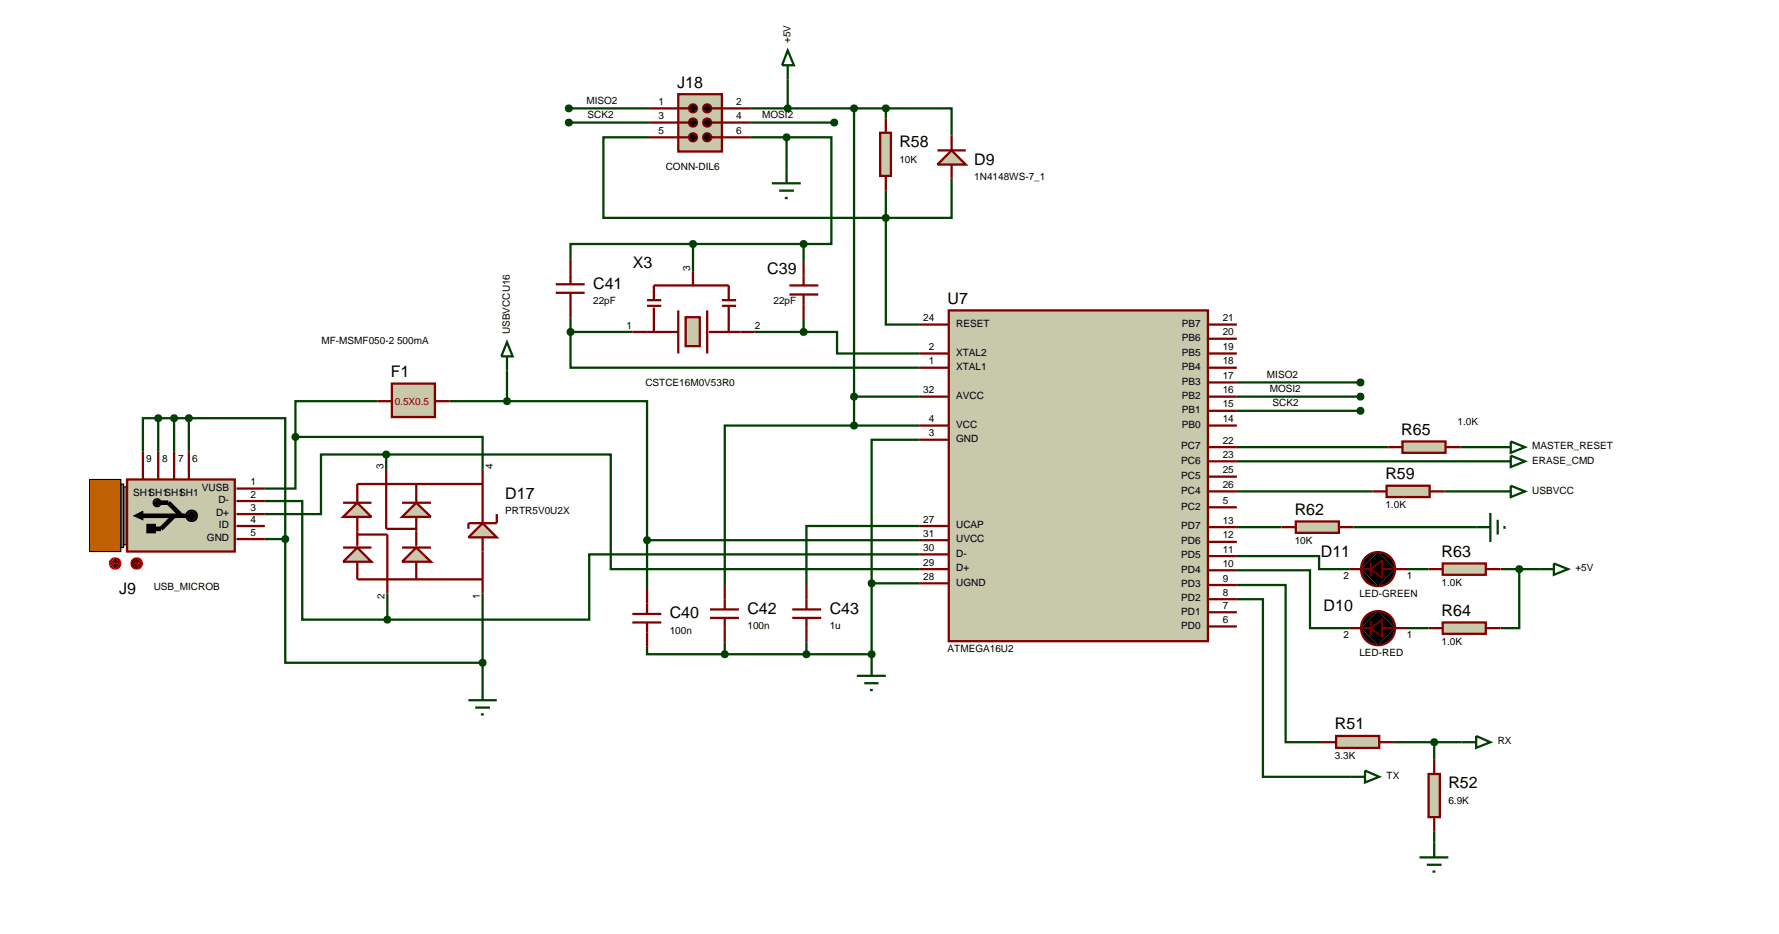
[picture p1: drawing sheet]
<svg xmlns="http://www.w3.org/2000/svg" width="314mm" height="165mm" viewBox="0 0 314 165" stroke-linecap="round" stroke-linejoin="round" font-family="sans-serif">
<g fill="none" stroke="#004000" stroke-width=".4">
<path d="M100.3 19.1h14.3M132.3 19.1h23.9M138.9 14v5.1M150.6 19.1v55.9M156.2 19.1h11.6v4.8M156.2 19.1v1.8M100.3 21.6h14.3M114.6 24.2h-8.2v14.2h49.8M132.3 21.6h14.8M132.3 24.2h6.4M138.7 24.2h7.9v18.8h-4.9M138.7 24.2v5.6"/>
<path d="M156.2 38.4v18.8h6M156.2 33.6v4.8M167.8 31.5v6.9h-11.6M100.6 58.5v6.3h61.6M100.6 55.9v2.6M100.6 58.5h10.9M122.2 43h-21.6v2.8M122.2 43h19.5M122.2 43v4.8M133.1 58.5h8.6M141.7 58.5h5.9v3.8h14.6M141.7 43v3"/>
<path d="M141.7 56.2v2.3M27.9 73.7h-2.7v5.9M27.9 73.7v5.9M27.9 73.7h5.4M30.7 73.7v5.9M33.3 73.7h17v21.3M33.3 73.7v5.9M52.1 77v9.1h-5.4M52.1 77h33v5.8M66.6 70.7h-14.5v6.3M79.3 70.7h10.1M89.4 70.7h24.7v24.5"/>
<path d="M89.4 65.3v5.4M150.6 75h-22.8v28.1M150.6 69.9h11.6M150.6 75h11.6M162.2 77.5h-8.5v25.3M218.1 69.9h21.8M218.1 67.4h21.8M218.1 72.4h21.8M218.1 78.8h26.7M257.5 78.8h6.3M46.7 88.3h6.6v20.9h15M46.7 95h3.6"/>
<path d="M50.3 95v21.8h34.8M68.1 80.1h-11.5v10.5h-9.9M68.1 80.1h39.6v20.2h54.5M68.1 80.1v2.7M114.1 95.2h48.1M114.1 95.2v8.6M162.2 92.7h-20v10.4M162.2 97.7h-58.3v11.5h-35.6M218.1 98h14.5v2.3h5.3M218.1 86.6h23.9M218.1 92.9h7.9M218.1 81.3h45.7"/>
<path d="M238.7 92.9h21.6M254.7 86.6h9.1M68.3 104.6v4.6M85.1 104.6v16.3M114.1 114v1.3h13.7M127.8 115.3h25.9M127.8 113.2v2.1M142.2 113.2v2.1M153.7 102.8h8.5M153.7 102.8v13.7M218.1 100.5h12.9v10.2h6.9M218.1 103.1h8.6v27.7h6.4"/>
<path d="M218.1 105.6h4.6v31.3h15.5M248.1 110.7h3.8M248.1 100.3h3.8M264.6 100.3h6.8M267.9 100.3v10.4h-3.3M245.8 130.8h11.9M252.9 130.8v3M252.9 146.5v2"/>
</g>
<path d="M167.3 54.7h45.7v58.3h-45.7z" fill="#c8c8aa" stroke="#800000" stroke-width=".4"/>
<g fill="none" stroke="#800000" stroke-width=".4">
<path d="M162.2 57.2h5.1M213 57.2h5.1M213 59.7h5.1M162.2 64.8h5.1M162.2 62.3h5.1M162.2 69.9h5.1M162.2 75h5.1M162.2 77.5h5.1M213 64.8h5.1M213 62.3h5.1M213 78.8h5.1M213 67.4h5.1"/>
<path d="M213 69.9h5.1M213 72.4h5.1M213 75h5.1M162.2 92.7h5.1M162.2 95.2h5.1M162.2 97.7h5.1M213 81.3h5.1M213 92.9h5.1M213 95.5h5.1M213 98h5.1M213 84h5.1M213 86.6h5.1"/>
<path d="M213 89.4h5.1M162.2 100.3h5.1M162.2 102.8h5.1M213 100.5h5.1M213 103.1h5.1M213 105.6h5.1M213 107.9h5.1M213 110.4h5.1"/>
</g>
<path d="M82.6 123.4h5M83.8 124.7h2.6M84.8 125.9h.5M85.1 120.9v2.5" fill="none" stroke="#004000" stroke-width=".4"/>
<g fill="#808080" stroke="#000" stroke-width=".2">
<path d="M21.3 85.8h1.1v10.2h-1.1z"/>
<path d="M21.3 85.3h.5v11.2h-.5z"/>
</g>
<path d="M15.8 84.5h5.5v12.7h-5.5z" fill="#c06000" stroke="#000" stroke-width=".2"/>
<path d="M22.4 84.5h19v12.7h-19z" fill="#c8c8aa" stroke="#800000" stroke-width=".4"/>
<g fill="#000" stroke="#000" stroke-width=".2">
<path d="M27.2 88.1l.5-.2-.7 .7zM27.7 87.9a.68 .68 0 0 1 .7 .7zM27.7 89.3l.7-.7a.68 .68 0 0 1-.7 .7zM27 88.6l.7 .7a.68 .68 0 0 1-.7-.7z"/>
<path d="M33.1 90.2l.7-.3-1 1zM33.8 89.9a.94 .94 0 0 1 1 1zM33.8 91.9l1-1a.94 .94 0 0 1-1 1zM32.8 90.9l1 1a.94 .94 0 0 1-1-1z"/>
</g>
<path d="M27 88.6l.7-.7 .7 .7-.7 .7zM33.8 89.9l1 1-1 1-1-1z" fill="#000"/>
<path d="M24.4 90.9h8.4M27.9 88.6h1.8l2.3 2.3M30.7 90.9l-2.3 2.3h-1.7" fill="none" stroke="#000" stroke-width=".8" stroke-linecap="butt"/>
<path d="M23.6 90.9l1.6-.8v1.5zM25.9 92.4h1.5v1.5h-1.5z" fill="#000" stroke="#000" stroke-width=".18"/>
<path d="M25.2 79.6v4.9M27.9 79.6v4.9M30.7 79.6v4.9M33.3 79.6v4.9M41.7 86.1h5M41.7 90.6h5M41.7 88.3h5M41.7 95h5M41.7 92.7h5" fill="none" stroke="#800000" stroke-width=".4"/>
<path d="M23.4 98.6l.7-.3-1 1zM24.1 98.3a.94 .94 0 0 1 1 1zM24.1 100.3l1-1a.94 .94 0 0 1-1 1zM23.1 99.3l1 1a.94 .94 0 0 1-1-1z" fill="#400000" stroke="#f00" stroke-width=".2"/>
<path d="M23.1 99.3l1-1 1 1-1 1z" fill="#400000"/>
<path d="M23.6 99.3h1M24.4 99l.2 .3M24.6 99.3l-.2 .2" fill="none" stroke="#f00" stroke-width=".2"/>
<path d="M19.6 98.6l.7-.3-1 1zM20.3 98.3a.94 .94 0 0 1 1 1zM20.3 100.3l1-1a.94 .94 0 0 1-1 1zM19.3 99.3l1 1a.94 .94 0 0 1-1-1z" fill="#400000" stroke="#f00" stroke-width=".2"/>
<path d="M20.3 98.3l1 1-1 1-1-1z" fill="#400000"/>
<path d="M19.8 99.3l.3 .2M19.8 99.3h1M20.1 99l-.3 .3" fill="none" stroke="#f00" stroke-width=".2"/>
<path d="M111.5 109.7h5.1M111.5 108.2h5.1M114.1 103.8v4.4M114.1 109.7v4.3" fill="none" stroke="#800000" stroke-width=".4"/>
<path d="M119.6 16.6h7.7v10.1h-7.7z" fill="#c8c8aa" stroke="#800000" stroke-width=".4"/>
<path d="M114.6 19.1h6.8M125.5 19.1h6.8M114.6 21.6h6.8M114.6 24.2h6.8M125.5 21.6h6.8M125.5 24.2h6.8" fill="none" stroke="#800000" stroke-width=".4"/>
<g fill="#000" stroke="#800000" stroke-width=".4">
<path d="M121.7 18.6l.5-.2-.7 .7zM122.2 18.4a.68 .68 0 0 1 .7 .7zM122.9 19.1a.68 .68 0 0 1-.7 .7zM121.5 19.1l.7 .7a.68 .68 0 0 1-.7-.7z"/>
<path d="M124.2 18.6l.5-.2-.7 .7zM124.7 18.4a.68 .68 0 0 1 .7 .7zM124.7 19.8l.7-.7a.68 .68 0 0 1-.7 .7zM124 19.1l.7 .7a.68 .68 0 0 1-.7-.7z"/>
<path d="M121.7 21.1l.5-.2-.7 .7zM122.2 20.9a.68 .68 0 0 1 .7 .7zM122.9 21.6a.68 .68 0 0 1-.7 .7zM121.5 21.6l.7 .7a.68 .68 0 0 1-.7-.7z"/>
<path d="M121.7 23.7l.5-.2-.7 .7zM122.2 23.5a.68 .68 0 0 1 .7 .7zM122.9 24.2a.68 .68 0 0 1-.7 .7zM121.5 24.2l.7 .7a.68 .68 0 0 1-.7-.7z"/>
<path d="M124.2 21.1l.5-.2-.7 .7zM124.7 20.9a.68 .68 0 0 1 .7 .7zM124.7 22.3l.7-.7a.68 .68 0 0 1-.7 .7zM124 21.6l.7 .7a.68 .68 0 0 1-.7-.7z"/>
<path d="M124.2 23.7l.5-.2-.7 .7zM124.7 23.5a.68 .68 0 0 1 .7 .7zM124.7 24.9l.7-.7a.68 .68 0 0 1-.7 .7zM124 24.2l.7 .7a.68 .68 0 0 1-.7-.7z"/>
</g>
<path d="M121.5 19.1l.7-.7 .7 .7-.7 .7zM124 19.1l.7-.7 .7 .7-.7 .7zM121.5 21.6l.7-.7 .7 .7-.7 .7zM121.5 24.2l.7-.7 .7 .7-.7 .7zM124.7 20.9l.7 .7-.7 .7-.7-.7zM124.7 23.5l.7 .7-.7 .7-.7-.7z" fill="#000"/>
<path d="M100 18.7l.3-.1-.5 .5zM100.3 18.6l.3 .1 .2 .4zM100.8 19.1l-.2 .4-.3 .1zM99.8 19.1l.5 .5-.3-.1z" fill="#004000" stroke="#004000" stroke-width=".4"/>
<path d="M100.3 18.6l.5 .5-.5 .5-.5-.5z" fill="#004000"/>
<path d="M100 21.2l.3-.1-.5 .5zM100.3 21.1l.4 .2 .1 .3zM100.8 21.6l-.2 .4-.3 .1zM99.8 21.6l.5 .5-.4-.2z" fill="#004000" stroke="#004000" stroke-width=".4"/>
<path d="M100.3 21.1l.5 .5-.5 .5-.5-.5z" fill="#004000"/>
<path d="M146.8 21.2l.3-.1-.5 .5zM147.1 21.1l.3 .1 .2 .4zM147.1 22.1l.5-.5-.2 .4zM146.6 21.6l.5 .5-.4-.2z" fill="#004000" stroke="#004000" stroke-width=".4"/>
<path d="M147.1 21.1l.5 .5-.5 .5-.5-.5z" fill="#004000"/>
<path d="M138.9 8.9l1.1 2.6h-2.1zM138.9 11.5v2.5M136.1 32.3h5.1M137.4 33.6h2.6M138.4 34.9h.5M138.7 29.8v2.5" fill="none" stroke="#004000" stroke-width=".4"/>
<path d="M98 51.6h5.1M98 50.1h5.1M100.6 45.8v4.3M100.6 51.6v4.3M139.2 51.9h5.1M139.2 50.3h5.1M141.7 46v4.3M141.7 51.9v4.3" fill="none" stroke="#800000" stroke-width=".4"/>
<path d="M100.2 58.2l.4-.2-.5 .5zM100.6 58l.3 .1 .2 .4zM100.6 59l.5-.5-.2 .4zM100.1 58.5l.5 .5-.3-.1z" fill="#004000" stroke="#004000" stroke-width=".4"/>
<path d="M100.1 58.5l.5-.5 .5 .5-.5 .5z" fill="#004000"/>
<path d="M155.2 23.4h1.9v7.6h-1.9z" fill="#c8c8aa" stroke="#800000" stroke-width=".4"/>
<path d="M156.2 20.9v2.5M156.2 31v2.6" fill="none" stroke="#800000" stroke-width=".4"/>
<path d="M138.6 18.7l.3-.1-.5 .5zM138.9 18.6l.3 .1 .2 .4zM138.9 19.6l.5-.5-.2 .4zM138.4 19.1l.5 .5-.3-.1z" fill="#004000" stroke="#004000" stroke-width=".4"/>
<path d="M138.4 19.1l.5-.5 .5 .5-.5 .5z" fill="#004000"/>
<path d="M165.3 29l2.5-2.5 2.5 2.5z" fill="#c8c8aa" stroke="#800000" stroke-width=".4"/>
<path d="M165.3 26.5h5M167.8 23.9v2.6M167.8 29v2.5" fill="none" stroke="#800000" stroke-width=".4"/>
<path d="M155.8 18.8l.4-.2-.5 .5zM156.2 18.6l.3 .1 .2 .4zM156.7 19.1l-.2 .4-.3 .1zM155.7 19.1l.5 .5-.3-.1z" fill="#004000" stroke="#004000" stroke-width=".4"/>
<path d="M155.7 19.1l.5-.5 .5 .5-.5 .5z" fill="#004000"/>
<path d="M155.9 38l.3-.1-.5 .5zM156.2 37.9l.4 .2 .1 .3zM156.7 38.4l-.1 .3-.4 .2zM155.7 38.4l.5 .5-.3-.1z" fill="#004000" stroke="#004000" stroke-width=".4"/>
<path d="M155.7 38.4l.5-.5 .5 .5-.5 .5z" fill="#004000"/>
<path d="M141.4 42.6l.3-.1-.5 .5zM141.7 42.5l.3 .1 .2 .4zM141.7 43.5l.5-.5-.2 .4zM141.2 43l.5 .5-.4-.2z" fill="#004000" stroke="#004000" stroke-width=".4"/>
<path d="M141.2 43l.5-.5 .5 .5-.5 .5z" fill="#004000"/>
<path d="M138.4 23.8l.3-.1-.5 .5zM138.7 23.7l.3 .1 .2 .4zM138.7 24.7l.5-.5-.2 .4zM138.2 24.2l.5 .5-.4-.2z" fill="#004000" stroke="#004000" stroke-width=".4"/>
<path d="M138.7 23.7l.5 .5-.5 .5-.5-.5z" fill="#004000"/>
<path d="M150.2 18.8l.4-.2-.5 .5zM150.6 18.6l.3 .1 .2 .4zM151.1 19.1l-.1 .3-.4 .2zM150.1 19.1l.5 .5-.3-.1z" fill="#004000" stroke="#004000" stroke-width=".4"/>
<path d="M150.1 19.1l.5-.5 .5 .5-.5 .5z" fill="#004000"/>
<path d="M150.2 69.6l.4-.2-.5 .5zM150.6 69.4l.3 .1 .2 .4zM151.1 69.9l-.1 .3-.4 .2zM150.1 69.9l.5 .5-.3-.1z" fill="#004000" stroke="#004000" stroke-width=".4"/>
<path d="M150.1 69.9l.5-.5 .5 .5-.5 .5z" fill="#004000"/>
<path d="M151.1 119.1h5.1M153.7 116.5v2.6M152.4 120.4h2.5M153.4 121.6h.5" fill="none" stroke="#004000" stroke-width=".4"/>
<path d="M153.4 102.4l.3-.1-.5 .5zM153.7 102.3l.3 .1 .2 .4zM154.2 102.8l-.1 .3-.4 .2zM153.2 102.8l.5 .5-.4-.2z" fill="#004000" stroke="#004000" stroke-width=".4"/>
<path d="M153.7 102.3l.5 .5-.5 .5-.5-.5z" fill="#004000"/>
<path d="M239.6 67l.3-.1-.5 .5zM239.9 66.9l.3 .1 .2 .4zM240.4 67.4l-.2 .4-.3 .1zM239.4 67.4l.5 .5-.4-.2z" fill="#004000" stroke="#004000" stroke-width=".4"/>
<path d="M239.9 66.9l.5 .5-.5 .5-.5-.5z" fill="#004000"/>
<path d="M239.5 69.6l.4-.2-.5 .5zM239.9 69.4l.3 .1 .2 .4zM239.9 70.4l.5-.5-.2 .4zM239.4 69.9l.5 .5-.4-.2z" fill="#004000" stroke="#004000" stroke-width=".4"/>
<path d="M239.9 69.4l.5 .5-.5 .5-.5-.5z" fill="#004000"/>
<path d="M239.6 72l.3-.1-.5 .5zM239.9 71.9l.3 .1 .2 .4zM239.9 72.9l.5-.5-.2 .4zM239.4 72.4l.5 .5-.4-.2z" fill="#004000" stroke="#004000" stroke-width=".4"/>
<path d="M239.9 71.9l.5 .5-.5 .5-.5-.5z" fill="#004000"/>
<path d="M244.5 85.6h7.6v2h-7.6z" fill="#c8c8aa" stroke="#800000" stroke-width=".4"/>
<path d="M242 86.6h2.5M252.1 86.6h2.6" fill="none" stroke="#800000" stroke-width=".4"/>
<path d="M228.5 91.9h7.6v2h-7.6z" fill="#c8c8aa" stroke="#800000" stroke-width=".4"/>
<path d="M226 92.9h2.5M236.1 92.9h2.6" fill="none" stroke="#800000" stroke-width=".4"/>
<path d="M254.4 99.3h7.6v2h-7.6z" fill="#c8c8aa" stroke="#800000" stroke-width=".4"/>
<path d="M251.9 100.3h2.5M262 100.3h2.6" fill="none" stroke="#800000" stroke-width=".4"/>
<path d="M254.4 109.7h7.6v2h-7.6z" fill="#c8c8aa" stroke="#800000" stroke-width=".4"/>
<path d="M237.9 110.7h3.8M237.9 100.3h3.8M243.7 110.7h4.4M243.7 100.3h4.4M251.9 110.7h2.5M262 110.7h2.6" fill="none" stroke="#800000" stroke-width=".4"/>
<g fill="#000" stroke="#800000" stroke-width=".4">
<path d="M241.1 108.3l1.2-.5 .7-.1-3 3a2.97 2.97 0 0 1 1.1-2.4zM243 107.7a2.95 2.95 0 0 1 3 3zM243 113.7l3-3a2.95 2.95 0 0 1-3 3zM240 110.7l3 3a2.95 2.95 0 0 1-3-3z"/>
<path d="M241.1 97.9l1.2-.5 .7-.1-3 3a2.97 2.97 0 0 1 1.1-2.4zM243 97.3a2.95 2.95 0 0 1 3 3zM243 103.3l3-3a2.95 2.95 0 0 1-3 3zM240 100.3l3 3a2.95 2.95 0 0 1-3-3z"/>
</g>
<path d="M243 107.7l3 3-3 3-3-3zM243 97.3l3 3-3 3-3-3z" fill="#000"/>
<path d="M241.7 99v2.6M241.7 109.4v2.6" fill="none" stroke="#800000" stroke-width=".3"/>
<path d="M241.7 110.7l2-1.5v3zM241.7 100.3l2-1.5v3z" fill="#000" stroke="#800000" stroke-width=".3"/>
<path d="M260.3 92.9h2.5M262.8 90.4v5.1M264.1 91.6v2.6M265.3 92.7v.5" fill="none" stroke="#004000" stroke-width=".4"/>
<path d="M267.5 100l.4-.2-.5 .5zM267.9 99.8l.3 .1 .2 .4zM268.4 100.3l-.1 .3-.4 .2zM267.4 100.3l.5 .5-.4-.2z" fill="#004000" stroke="#004000" stroke-width=".4"/>
<path d="M267.4 100.3l.5-.5 .5 .5-.5 .5z" fill="#004000"/>
<path d="M125.2 108.9h5.1M125.2 107.4h5.1M127.8 103.1v4.3M127.8 108.9v4.3M139.7 108.9h5.1M139.7 107.4h5.1M142.2 103.1v4.3M142.2 108.9v4.3" fill="none" stroke="#800000" stroke-width=".4"/>
<path d="M150.3 74.6l.3-.1-.5 .5zM150.6 74.5l.4 .2 .1 .3zM150.6 75.5l.5-.5-.1 .3zM150.1 75l.5 .5-.3-.1z" fill="#004000" stroke="#004000" stroke-width=".4"/>
<path d="M150.6 74.5l.5 .5-.5 .5-.5-.5z" fill="#004000"/>
<path d="M153.4 114.9l.3-.1-.5 .5zM153.7 114.8l.4 .2 .1 .3zM154.2 115.3l-.2 .4-.3 .1zM153.2 115.3l.5 .5-.3-.1z" fill="#004000" stroke="#004000" stroke-width=".4"/>
<path d="M153.2 115.3l.5-.5 .5 .5-.5 .5z" fill="#004000"/>
<path d="M141.8 115l.4-.2-.5 .5zM142.2 114.8l.4 .2 .1 .3zM142.7 115.3l-.2 .4-.3 .1zM141.7 115.3l.5 .5-.3-.1z" fill="#004000" stroke="#004000" stroke-width=".4"/>
<path d="M141.7 115.3l.5-.5 .5 .5-.5 .5z" fill="#004000"/>
<path d="M247.3 77.8h7.6v2h-7.6z" fill="#c8c8aa" stroke="#800000" stroke-width=".4"/>
<path d="M244.8 78.8h2.5M254.9 78.8h2.6" fill="none" stroke="#800000" stroke-width=".4"/>
<path d="M69.1 67.6h7.6v5.9h-7.6z" fill="#c8c8aa" stroke="#800000" stroke-width=".4"/>
<path d="M119.6 54.7v7.6M124.7 54.7v7.6M66.6 70.7h2.5M76.7 70.7h2.6" fill="none" stroke="#800000" stroke-width=".4"/>
<path d="M274 99.3l2.5 1-2.5 1zM271.4 100.3h2.6" fill="none" stroke="#004000" stroke-width=".4"/>
<path d="M120.9 55.9h2.5v5.1h-2.5z" fill="#c8c8aa" stroke="#800000" stroke-width=".4"/>
<path d="M111.5 58.5h8.1M114.1 53.9h2.5M114.1 52.9h2.5M115.3 52.9v-2.6h13.2v2.6M115.3 54.2v4.3M122.2 47.8v2.5M125 58.5h8.1M127.3 53.9h2.5M127.3 52.9h2.5M128.5 53.9v4.6" fill="none" stroke="#800000" stroke-width=".4"/>
<path d="M141.4 58.1l.3-.1-.5 .5zM141.7 58l.3 .1 .2 .4zM141.7 59l.5-.5-.2 .4zM141.2 58.5l.5 .5-.3-.1z" fill="#004000" stroke="#004000" stroke-width=".4"/>
<path d="M141.7 58l.5 .5-.5 .5-.5-.5z" fill="#004000"/>
<path d="M121.8 42.7l.4-.2-.5 .5zM122.2 42.5l.4 .2 .1 .3zM122.7 43l-.1 .3-.4 .2zM121.7 43l.5 .5-.3-.1z" fill="#004000" stroke="#004000" stroke-width=".4"/>
<path d="M121.7 43l.5-.5 .5 .5-.5 .5z" fill="#004000"/>
<path d="M235.6 129.7h7.6v2.1h-7.6z" fill="#c8c8aa" stroke="#800000" stroke-width=".4"/>
<path d="M233.1 130.8h2.5M243.2 130.8h2.6" fill="none" stroke="#800000" stroke-width=".4"/>
<path d="M251.9 136.4h2v7.6h-2z" fill="#c8c8aa" stroke="#800000" stroke-width=".4"/>
<path d="M252.9 133.8v2.6M252.9 144v2.5" fill="none" stroke="#800000" stroke-width=".4"/>
<path d="M263.8 78.8h2.6M266.4 77.8l2.5 1-2.5 1zM263.8 81.3h2.6M266.4 80.3l2.5 1-2.5 1zM238.2 136.9h2.5M240.7 135.8l2.5 1.1-2.5 1zM257.7 130.8h2.6M260.3 129.7l2.5 1.1-2.5 1zM250.3 151.1h5.1M251.6 152.4h2.6M252.6 153.6h.5M252.9 148.5v2.6" fill="none" stroke="#004000" stroke-width=".4"/>
<path d="M252.6 130.4l.3-.1-.5 .5zM252.9 130.3l.4 .2 .1 .3zM253.4 130.8l-.1 .3-.4 .2zM252.4 130.8l.5 .5-.3-.1z" fill="#004000" stroke="#004000" stroke-width=".4"/>
<path d="M252.9 130.3l.5 .5-.5 .5-.5-.5z" fill="#004000"/>
<path d="M263.8 86.6h2.6M266.4 85.6l2.5 1-2.5 1z" fill="none" stroke="#004000" stroke-width=".4"/>
<path d="M127.4 115l.4-.2-.5 .5zM127.8 114.8l.4 .2 .1 .3zM128.3 115.3l-.2 .4-.3 .1zM127.3 115.3l.5 .5-.3-.1z" fill="#004000" stroke="#004000" stroke-width=".4"/>
<path d="M127.3 115.3l.5-.5 .5 .5-.5 .5z" fill="#004000"/>
<path d="M113.8 94.8l.3-.1-.5 .5zM114.1 94.7l.4 .2 .1 .3zM114.6 95.2l-.1 .3-.4 .2zM113.6 95.2l.5 .5-.4-.2z" fill="#004000" stroke="#004000" stroke-width=".4"/>
<path d="M114.1 94.7l.5 .5-.5 .5-.5-.5z" fill="#004000"/>
<path d="M49.9 94.7l.4-.2-.5 .5zM50.3 94.5l.4 .2 .1 .3zM50.8 95l-.1 .3-.4 .2zM49.8 95l.5 .5-.3-.1z" fill="#004000" stroke="#004000" stroke-width=".4"/>
<path d="M49.8 95l.5-.5 .5 .5-.5 .5z" fill="#004000"/>
<path d="M27.6 73.3l.3-.1-.5 .5zM27.9 73.2l.4 .2 .1 .3zM27.9 74.2l.5-.5-.1 .3zM27.4 73.7l.5 .5-.3-.1z" fill="#004000" stroke="#004000" stroke-width=".4"/>
<path d="M27.9 73.2l.5 .5-.5 .5-.5-.5z" fill="#004000"/>
<path d="M30.4 73.3l.3-.1-.5 .5zM30.7 73.2l.4 .2 .1 .3zM30.7 74.2l.5-.5-.1 .3zM30.2 73.7l.5 .5-.3-.1z" fill="#004000" stroke="#004000" stroke-width=".4"/>
<path d="M30.2 73.7l.5-.5 .5 .5-.5 .5z" fill="#004000"/>
<path d="M33 73.3l.3-.1-.5 .5zM33.3 73.2l.4 .2 .1 .3zM33.3 74.2l.5-.5-.1 .3zM32.8 73.7l.5 .5-.3-.1z" fill="#004000" stroke="#004000" stroke-width=".4"/>
<path d="M32.8 73.7l.5-.5 .5 .5-.5 .5z" fill="#004000"/>
<path d="M60.5 99l2.5-2.5 2.5 2.5z" fill="#c8c8aa" stroke="#800000" stroke-width=".4"/>
<path d="M60.5 96.5h5" fill="none" stroke="#800000" stroke-width=".4"/>
<path d="M63 88.6l2.5 2.5h-5z" fill="#c8c8aa" stroke="#800000" stroke-width=".4"/>
<path d="M60.5 88.6h5M63 91.1v5.1" fill="none" stroke="#800000" stroke-width=".4"/>
<path d="M82.6 94.7l2.5-2.5 2.5 2.5z" fill="#c8c8aa" stroke="#800000" stroke-width=".4"/>
<path d="M85.1 85.3v6.9M85.1 94.7v2.5M87.6 90.6v1.6h-5v1" fill="none" stroke="#800000" stroke-width=".4"/>
<path d="M70.9 99l2.5-2.5 2.6 2.5z" fill="#c8c8aa" stroke="#800000" stroke-width=".4"/>
<path d="M70.9 96.5h5.1" fill="none" stroke="#800000" stroke-width=".4"/>
<path d="M70.9 91.1l2.5-2.5 2.6 2.5z" fill="#c8c8aa" stroke="#800000" stroke-width=".4"/>
<path d="M63 99v3.1h22.1M63 94.2h5.3v10.4M68.1 82.8v10.4h5.3M70.9 88.6h5.1M73.4 85.3v3.3M73.4 91.1v5.1M73.4 99v3.1M85.1 82.8v2.5h-22.1v3.3M85.1 97.2v7.4" fill="none" stroke="#800000" stroke-width=".4"/>
<path d="M67.8 79.7l.3-.1-.5 .5zM68.1 79.6l.3 .1 .2 .4zM68.6 80.1l-.1 .3-.4 .2zM67.6 80.1l.5 .5-.4-.2z" fill="#004000" stroke="#004000" stroke-width=".4"/>
<path d="M67.6 80.1l.5-.5 .5 .5-.5 .5z" fill="#004000"/>
<path d="M51.7 76.7l.4-.2-.5 .5zM52.1 76.5l.3 .1 .2 .4zM52.6 77l-.1 .3-.4 .2zM51.6 77l.5 .5-.4-.2z" fill="#004000" stroke="#004000" stroke-width=".4"/>
<path d="M51.6 77l.5-.5 .5 .5-.5 .5z" fill="#004000"/>
<path d="M68 108.8l.3-.1-.5 .5zM68.3 108.7l.4 .2 .1 .3zM68.3 109.7l.5-.5-.2 .4zM67.8 109.2l.5 .5-.3-.1z" fill="#004000" stroke="#004000" stroke-width=".4"/>
<path d="M68.3 108.7l.5 .5-.5 .5-.5-.5z" fill="#004000"/>
<path d="M84.8 116.4l.3-.1-.5 .5zM85.1 116.3l.3 .1 .2 .4zM85.1 117.3l.5-.5-.2 .4zM84.6 116.8l.5 .5-.4-.2z" fill="#004000" stroke="#004000" stroke-width=".4"/>
<path d="M84.6 116.8l.5-.5 .5 .5-.5 .5z" fill="#004000"/>
<path d="M89.4 60.3l1 2.5h-2zM89.4 62.8v2.5" fill="none" stroke="#004000" stroke-width=".4"/>
<path d="M89.1 70.3l.3-.1-.5 .5zM89.4 70.2l.3 .1 .2 .4zM89.4 71.2l.5-.5-.2 .4zM88.9 70.7l.5 .5-.4-.2z" fill="#004000" stroke="#004000" stroke-width=".4"/>
<path d="M89.4 70.2l.5 .5-.5 .5-.5-.5z" fill="#004000"/>
<g font-size="2.8">
<text x="119.4" y="15.5">J18</text>
<text x="158.6" y="26">R58</text>
<text x="171.8" y="29.1">D9</text>
<text x="111.6" y="47.3">X3</text>
<text x="104.6" y="50.9">C41</text>
<text x="135.3" y="48.4">C39</text>
<text x="167.1" y="53.6">U7</text>
<text x="68.9" y="66.5">F1</text>
<text x="247.1" y="76.7">R65</text>
<text x="89.1" y="87.9">D17</text>
<text x="244.3" y="84.4">R59</text>
<text x="228.3" y="90.8">R62</text>
<text x="232.9" y="98.2">D11</text>
<text x="254.2" y="98.2">R63</text>
<text x="21" y="104.8">J9</text>
<text x="233.4" y="107.8">D10</text>
<text x="118.1" y="109">C40</text>
<text x="131.8" y="108.2">C42</text>
<text x="146.3" y="108.2">C43</text>
<text x="254.2" y="108.6">R64</text>
<text x="235.4" y="128.6">R51</text>
<text x="255.4" y="138.9">R52</text>
</g>
<g font-size="1.8">
<text x="139.4" y="7.6" transform="rotate(-90 139.4 7.6)">+5V</text>
<text x="103.4" y="18.3">MISO2</text>
<text x="103.6" y="20.8">SCK2</text>
<text x="116.1" y="18.5">1</text>
<text x="116.1" y="21">3</text>
<text x="116.1" y="23.6">5</text>
<text x="129.8" y="18.5">2</text>
<text x="129.8" y="21">4</text>
<text x="129.8" y="23.6">6</text>
<text x="134.4" y="20.8">MOSI2</text>
<text x="117.4" y="29.9">CONN-DIL6</text>
<text x="158.6" y="28.7">10K</text>
<text x="171.8" y="31.8">1N4148WS-7_1</text>
<text x="121.7" y="47.7" transform="rotate(-90 121.7 47.7)">3</text>
<text x="104.6" y="53.6">22pF</text>
<text x="136.4" y="53.6">22pF</text>
<text x="89.9" y="58.9" transform="rotate(-90 89.9 58.9)">USBVCCU16</text>
<text x="110.5" y="57.9">1</text>
<text x="133.1" y="57.9">2</text>
<text x="162.8" y="56.6">24</text>
<text x="168.6" y="57.6">RESET</text>
<text x="208.4" y="57.6">PB7</text>
<text x="215.6" y="56.6">21</text>
<text x="215.6" y="59.1">20</text>
<text x="56.7" y="60.6">MF-MSMF050-2 500mA</text>
<text x="163.8" y="64.2">1</text>
<text x="163.8" y="61.7">2</text>
<text x="168.6" y="65.2">XTAL1</text>
<text x="168.6" y="62.7">XTAL2</text>
<text x="208.4" y="60.1">PB6</text>
<text x="208.4" y="62.7">PB5</text>
<text x="208.4" y="65.2">PB4</text>
<text x="215.6" y="61.7">19</text>
<text x="215.6" y="64.2">18</text>
<text x="113.8" y="68">CSTCE16M0V53R0</text>
<text x="162.8" y="69.3">32</text>
<text x="168.6" y="70.3">AVCC</text>
<text x="208.4" y="67.8">PB3</text>
<text x="208.4" y="70.3">PB2</text>
<text x="215.6" y="66.8">17</text>
<text x="215.6" y="69.3">16</text>
<text x="215.6" y="71.8">15</text>
<text x="223.4" y="66.6">MISO2</text>
<text x="223.9" y="69.1">MOSI2</text>
<text x="224.4" y="71.6">SCK2</text>
<text x="163.8" y="76.9">3</text>
<text x="163.8" y="74.4">4</text>
<text x="168.6" y="77.9">GND</text>
<text x="168.6" y="75.4">VCC</text>
<text x="208.4" y="72.8">PB1</text>
<text x="208.4" y="75.4">PB0</text>
<text x="215.6" y="74.4">14</text>
<text x="257" y="74.9">1.0K</text>
<text x="25.8" y="81.5">9</text>
<text x="28.6" y="81.5">8</text>
<text x="31.4" y="81.5">7</text>
<text x="33.9" y="81.5">6</text>
<text x="67.6" y="82.7" transform="rotate(-90 67.6 82.7)">3</text>
<text x="86.9" y="82.7" transform="rotate(-90 86.9 82.7)">4</text>
<text x="208.3" y="79.2">PC7</text>
<text x="208.3" y="81.7">PC6</text>
<text x="215.6" y="78.2">22</text>
<text x="215.6" y="80.7">23</text>
<text x="215.6" y="83.4">25</text>
<text x="270.2" y="81.7">ERASE_CMD</text>
<text x="270.2" y="79.2">MASTER_RESET</text>
<text x="23.5" y="87.5">SH1SH1SH1</text>
<text x="31.6" y="87.5">SH1</text>
<text x="35.6" y="86.5">VUSB</text>
<text x="38.5" y="88.7">D-</text>
<text x="44.2" y="85.5">1</text>
<text x="44.2" y="90">3</text>
<text x="44.2" y="87.7">2</text>
<text x="208.3" y="84.4">PC5</text>
<text x="208.3" y="87">PC4</text>
<text x="208.3" y="89.8">PC2</text>
<text x="215.6" y="86">26</text>
<text x="215.6" y="88.8">5</text>
<text x="244.3" y="89.5">1.0K</text>
<text x="270.2" y="87">USBVCC</text>
<text x="36.5" y="95.4">GND</text>
<text x="38.1" y="91">D+</text>
<text x="38.6" y="93.1">ID</text>
<text x="44.2" y="94.4">5</text>
<text x="44.2" y="92.1">4</text>
<text x="89.1" y="90.6">PRTR5V0U2X</text>
<text x="162.8" y="92.1">27</text>
<text x="162.8" y="94.6">31</text>
<text x="168.6" y="93.1">UCAP</text>
<text x="168.6" y="95.6">UVCC</text>
<text x="208.3" y="93.3">PD7</text>
<text x="208.3" y="95.9">PD6</text>
<text x="215.6" y="92.3">13</text>
<text x="215.6" y="94.9">12</text>
<text x="228.3" y="95.8">10K</text>
<text x="162.8" y="97.1">30</text>
<text x="162.8" y="99.7">29</text>
<text x="168.6" y="98.1">D-</text>
<text x="168.6" y="100.7">D+</text>
<text x="208.3" y="98.4">PD5</text>
<text x="208.3" y="100.9">PD4</text>
<text x="215.6" y="97.4">11</text>
<text x="215.6" y="99.9">10</text>
<text x="236.9" y="102">2</text>
<text x="248.1" y="102">1</text>
<text x="277.8" y="100.7">+5V</text>
<text x="27.1" y="104">USB_MICROB</text>
<text x="67.8" y="105.5" transform="rotate(-90 67.8 105.5)">2</text>
<text x="84.6" y="105.5" transform="rotate(-90 84.6 105.5)">1</text>
<text x="162.8" y="102.2">28</text>
<text x="168.6" y="103.2">UGND</text>
<text x="208.3" y="103.5">PD3</text>
<text x="208.3" y="106">PD2</text>
<text x="215.6" y="102.5">9</text>
<text x="215.6" y="105">8</text>
<text x="215.6" y="107.3">7</text>
<text x="239.7" y="105.2">LED-GREEN</text>
<text x="254.2" y="103.2">1.0K</text>
<text x="118.1" y="111.7">100n</text>
<text x="131.8" y="110.9">100n</text>
<text x="146.3" y="110.9">1u</text>
<text x="208.3" y="108.3">PD1</text>
<text x="208.3" y="110.8">PD0</text>
<text x="215.6" y="109.8">6</text>
<text x="236.9" y="112.4">2</text>
<text x="248.1" y="112.4">1</text>
<text x="254.2" y="113.6">1.0K</text>
<text x="167.1" y="114.9">ATMEGA16U2</text>
<text x="239.7" y="115.6">LED-RED</text>
<text x="264.1" y="131.2">RX</text>
<text x="235.4" y="133.7">3.3K</text>
<text x="244.5" y="137.3">TX</text>
<text x="255.4" y="141.7">6.9K</text>
</g>
<text font-size="1.8" fill="#800000" x="69.6" y="71.3">0.5X0.5</text>
</svg>
